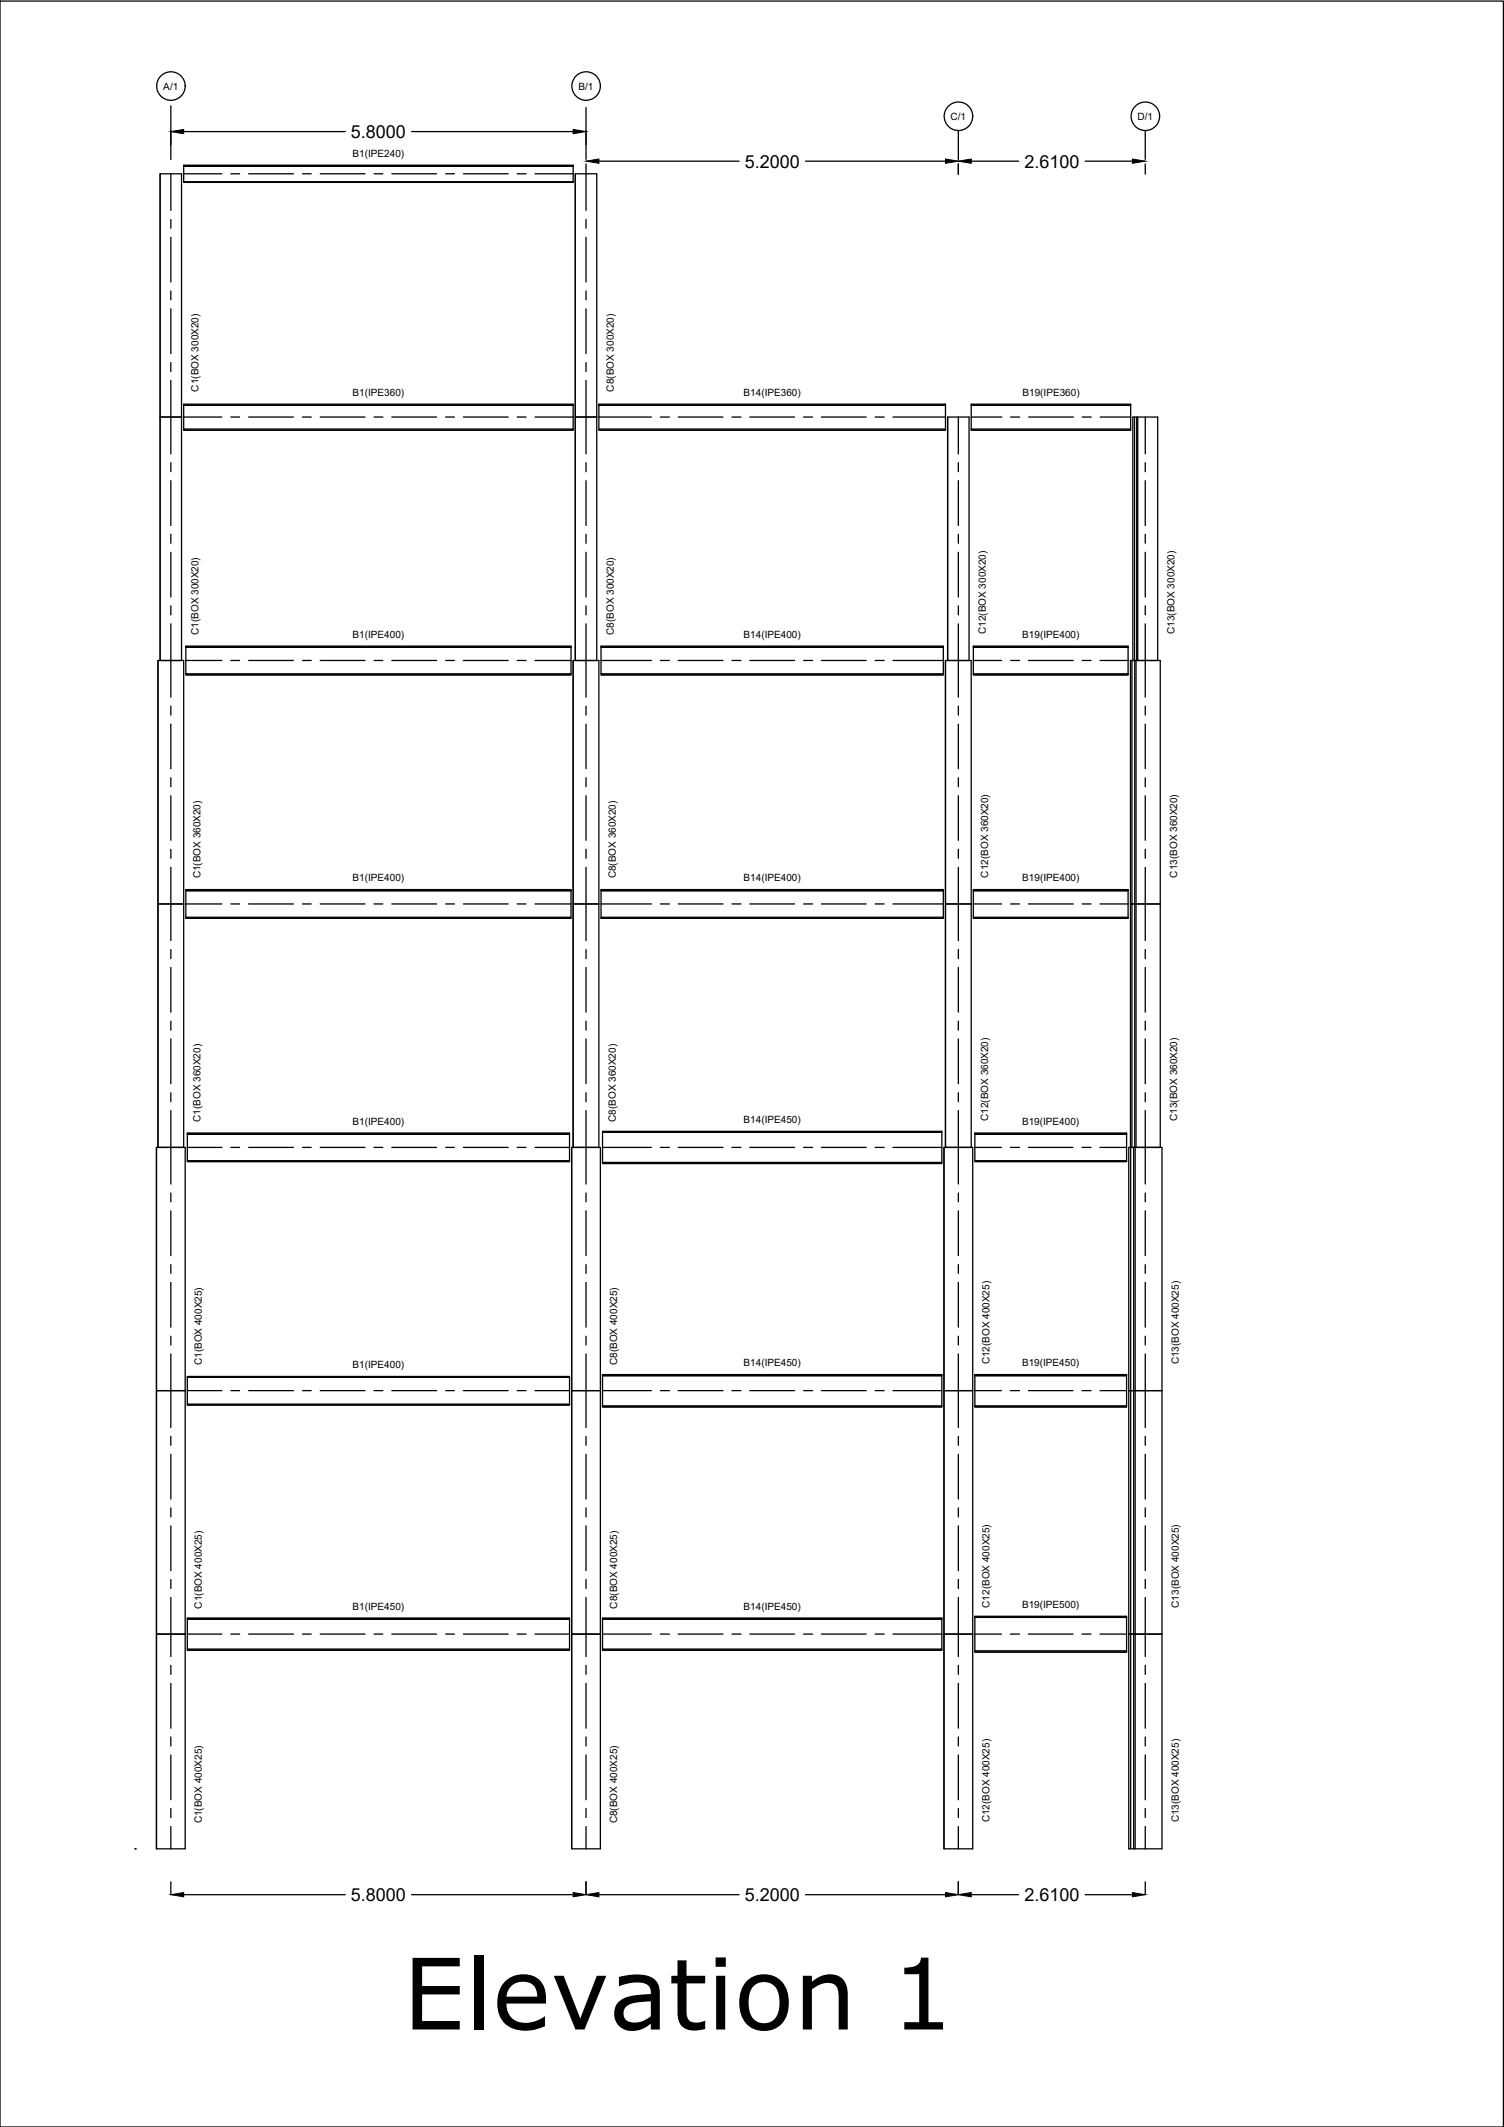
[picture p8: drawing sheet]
<svg xmlns="http://www.w3.org/2000/svg" width="297mm" height="420mm" viewBox="0 0 297 420" stroke-linecap="round" stroke-linejoin="round" font-family="sans-serif">
<!-- layer: 0 -->
<g fill="none" stroke="#000" stroke-width=".25">
<path d="M0 .2h296.9v420h-296.9zM31.6 34.3h4.3v96.2h-4.3v-48.1h4.3h-4.3zM31.6 34.3v96.2M33.7 20.9v10.6M33.7 34.3v7.3M36.3 32.6h76.9v3.4h-76.9zM36.3 36h76.9M36.3 35.9h76.9M36.3 34.3h7.5M36.3 26h31.9M45.6 34.3h1.7M49.1 34.3h8.9"/>
<path d="M59.7 34.3h1.8M63.2 34.3h8.9M73.9 34.3h1.7M77.4 34.3h8.8M81.3 26h31.9M88 34.3h1.7M91.5 34.3h8.9M102.2 34.3h1.7M105.7 34.3h7.5M113.2 32.8h-76.9h76.9M113.6 34.3h4.3v96.2h-4.3v-48.1h4.3h-4.3zM113.6 34.3v96.2"/>
<path d="M115.7 21.3v10.2M115.7 32.4v9.2M118.3 31.8h27.7M159.1 31.8h27.6M189.3 25.8v5.7M189.3 32.4v2M191.8 31.8h9.4M214.3 31.8h9.3M226.2 25.8v5.7M226.2 32.4v2M33.7 43.3v1.8M33.7 46.9v8.8"/>
<path d="M33.7 57.5v1.7M115.7 43.3v1.8M115.7 46.9v8.8M115.7 57.5v1.7M33.7 61v8.9M33.7 71.6v1.8M33.7 75.1v14.6M36.3 79.8h76.9v5.2h-76.9zM115.7 61v8.9M115.7 71.6v1.8M115.7 75.1v14.6M118.3 79.8h68.4v5.2h-68.4z"/>
<path d="M191.8 79.8h31.5v5.2h-31.5zM33.7 91.4v1.8M33.7 95v8.8M36.3 82.4h7.5M36.3 85h76.9M36.3 84.8h76.9M45.6 82.4h1.7M49.1 82.4h8.9M59.7 82.4h1.8M63.2 82.4h8.9M73.9 82.4h1.7M77.4 82.4h8.8"/>
<path d="M88 82.4h1.7M91.5 82.4h8.9M102.2 82.4h1.7M105.7 82.4h7.5M113.2 80.1h-76.9h76.9M115.7 91.4v1.8M115.7 95v8.8M118.3 82.4h10.4M118.3 85h68.4M118.3 84.8h68.4M130.4 82.4h1.8M133.9 82.4h8.9"/>
<path d="M144.6 82.4h1.7M148.1 82.4h8.8M158.7 82.4h1.8M162.2 82.4h8.9M172.8 82.4h1.8M176.4 82.4h10.3M186.7 80.1h-68.4h68.4M187.2 82.4h4.2v48.1h-4.2zM187.2 82.4v48.1M189.3 82.4v7.3M189.3 91.4v1.8M189.3 95v8.8"/>
<path d="M191.8 82.4h6.1M191.8 85h31.5M191.8 84.8h31.5M199.6 82.4h1.8M203.2 82.4h8.8M213.7 82.4h1.8M217.3 82.4h6M223.3 80.1h-31.5h31.5M224.1 82.4v48.1M224.5 82.4v48.1M224.7 82.4v48.1M226.2 82.4v7.3"/>
<path d="M226.2 91.4v1.8M226.2 95v8.8M33.7 105.5v1.8M33.7 109.1v8.8M33.7 119.7v1.8M115.7 105.5v1.8M115.7 109.1v8.8M115.7 119.7v1.8M189.3 105.5v1.8M189.3 109.1v8.8M189.3 119.7v1.8M226.2 105.5v1.8"/>
<path d="M226.2 109.1v8.8M226.2 119.7v1.8M31.2 130.5h5.1v96.2h-5.1v-48.1h5.1h-5.1zM31.2 130.5v96.2M33.7 123.2v14.5M33.7 139.5v1.8M36.7 127.6h76.1v5.7h-76.1zM36.7 130.5h7.1M36.7 133.3h76.1M36.7 133.1h76.1M45.6 130.5h1.7M49.1 130.5h8.9"/>
<path d="M59.7 130.5h1.8M63.2 130.5h8.9M73.9 130.5h1.7M77.4 130.5h8.8M88 130.5h1.7M91.5 130.5h8.9M102.2 130.5h1.7M105.7 130.5h7.1M112.8 127.8h-76.1h76.1M113.2 130.5h5.1v96.2h-5.1v-48.1h5.1h-5.1zM113.2 130.5v96.2M115.7 123.2v14.5"/>
<path d="M115.7 139.5v1.8M118.7 127.6h67.6v5.7h-67.6zM118.7 130.5h10M118.7 133.3h67.6M118.7 133.1h67.6M130.4 130.5h1.8M133.9 130.5h8.9M144.6 130.5h1.7M148.1 130.5h8.8M158.7 130.5h1.8M162.2 130.5h8.9M172.8 130.5h1.8"/>
<path d="M176.4 130.5h9.9M186.3 127.8h-67.6h67.6M186.7 130.5h5.1v96.2h-5.1v-48.1h5.1h-5.1zM186.7 130.5v96.2M189.3 123.2v14.5M189.3 139.5v1.8M192.2 127.6h30.6v5.7h-30.6zM192.2 130.5h5.6M192.2 133.3h30.6M192.2 133.1h30.6M199.6 130.5h1.7M203.1 130.5h8.9"/>
<path d="M213.7 130.5h1.8M217.3 130.5h5.5M222.8 127.8h-30.6h30.6M223.6 130.5v96.2M223.7 130.5v-48.1h4.9v48.1M224.1 130.5v96.2M224.4 130.5v96.2M226.2 123.2v14.5M226.2 139.5v1.8M33.7 143v8.8M33.7 153.6v1.8M33.7 157.2v8.8"/>
<path d="M115.7 143v8.8M115.7 153.6v1.8M115.7 157.2v8.8M189.3 143v8.8M189.3 153.6v1.8M189.3 157.2v8.8M226.2 143v8.8M226.2 153.6v1.8M226.2 157.2v8.8M33.7 167.8v1.7M33.7 171.3v14.5M36.7 175.7h76.1v5.7h-76.1z"/>
<path d="M36.7 178.6h7.1M45.6 178.6h1.7M49.1 178.6h8.9M59.7 178.6h1.8M63.2 178.6h8.9M73.9 178.6h1.7M77.4 178.6h8.8M88 178.6h1.7M91.5 178.6h8.9M102.2 178.6h1.7M105.7 178.6h7.1M112.8 175.9h-76.1h76.1"/>
<path d="M115.7 167.8v1.7M115.7 171.3v14.5M118.7 175.7h67.6v5.7h-67.6zM118.7 178.6h10M130.4 178.6h1.8M133.9 178.6h8.9M144.6 178.6h1.7M148.1 178.6h8.8M158.7 178.6h1.8M162.2 178.6h8.9M172.8 178.6h1.8M176.4 178.6h9.9"/>
<path d="M186.3 175.9h-67.6h67.6M189.3 167.8v1.7M189.3 171.3v14.5M192.2 175.7h30.6v5.7h-30.6zM192.2 178.6h5.6M199.6 178.6h1.7M203.1 178.6h8.9M213.7 178.6h1.8M217.3 178.6h5.5M222.8 175.9h-30.6h30.6M223.3 178.6h5.9M226.2 167.8v1.7"/>
<path d="M226.2 171.3v14.5M33.7 187.6v1.8M33.7 191.1v8.8M36.7 181.4h76.1M36.7 181.2h76.1M115.7 187.6v1.8M115.7 191.1v8.8M118.7 181.4h67.6M118.7 181.2h67.6M189.3 187.6v1.8M189.3 191.1v8.8M192.2 181.4h30.6"/>
<path d="M192.2 181.2h30.6M226.2 187.6v1.8M226.2 191.1v8.8M33.7 201.7v1.8M33.7 205.2v8.9M33.7 215.9v1.7M33.7 219.4v14.5M115.7 201.7v1.8M115.7 205.2v8.9M115.7 215.9v1.7M115.7 219.4v14.5M189.3 201.7v1.8"/>
<path d="M189.3 205.2v8.9M189.3 215.9v1.7M189.3 219.4v14.5M226.2 201.7v1.8M226.2 205.2v8.9M226.2 215.9v1.7M226.2 219.4v14.5M30.9 226.7h5.7v138.5h-5.7v-42.4h5.7h-5.7v-48.1h5.7h-5.7zM30.9 226.7v138.5M33.7 235.7v1.7M33.7 239.2v8.8M37 223.8h75.5v5.6h-75.5z"/>
<path d="M37 226.7h6.8M37 229.4h75.5M37 229.3h75.5M45.6 226.7h1.7M49.1 226.7h8.9M59.7 226.7h1.8M63.2 226.7h8.9M73.9 226.7h1.7M77.4 226.7h8.8M88 226.7h1.7M91.5 226.7h8.9M102.2 226.7h1.7"/>
<path d="M105.7 226.7h6.8M112.5 224h-75.5h75.5M112.9 226.7h5.7v138.5h-5.7v-42.4h5.7h-5.7v-48.1h5.7h-5.7zM112.9 226.7v138.5M115.7 235.7v1.7M115.7 239.2v8.8M119 223.5h67v6.3h-67zM119 226.7h9.7M119 229.8h67M119 229.6h67M130.4 226.7h1.8M133.9 226.7h8.9"/>
<path d="M144.6 226.7h1.7M148.1 226.7h8.8M158.7 226.7h1.8M162.2 226.7h8.9M172.8 226.7h1.8M176.4 226.7h9.6M186 223.6h-67h67M186.4 226.7h5.7v138.5h-5.7v-42.4h5.7h-5.7v-48.1h5.7h-5.7zM186.4 226.7v138.5M189.3 235.7v1.7M189.3 239.2v8.8M192.5 223.8h30v5.6h-30z"/>
<path d="M192.5 226.7h5.3M192.5 229.4h30M192.5 229.3h30M199.6 226.7h1.7M203.1 226.7h8.8M213.7 226.7h1.8M217.3 226.7h5.2M222.5 224h-30h30M222.9 226.7h6.6v138.5h-6.6zM223.3 226.7v-96.2h5.9v96.2M223.3 226.7v138.5M223.9 226.7v138.5"/>
<path d="M224.2 226.7v138.5M226.2 235.7v1.7M226.2 239.2v8.8M33.7 249.8v1.7M33.7 253.3v8.9M115.7 249.8v1.7M115.7 253.3v8.9M189.3 249.8v1.7M189.3 253.3v8.9M226.2 249.8v1.7M226.2 253.3v8.9M33.7 263.9v1.8"/>
<path d="M33.7 267.5v14.5M37 271.9h75.5v5.6h-75.5zM37 274.7h6.8M37 277.5h75.5M37 277.4h75.5M45.6 274.7h1.7M49.1 274.7h8.9M59.7 274.7h1.8M63.2 274.7h8.9M73.9 274.7h1.7M77.4 274.7h8.8M88 274.7h1.7"/>
<path d="M91.5 274.7h8.9M102.2 274.7h1.7M105.7 274.7h6.8M112.5 272.1h-75.5h75.5M115.7 263.9v1.8M115.7 267.5v14.5M119 271.5h67v6.4h-67zM119 274.7h9.7M119 277.9h67M119 277.7h67M130.4 274.7h1.8M133.9 274.7h8.9"/>
<path d="M144.6 274.7h1.7M148.1 274.7h8.8M158.7 274.7h1.8M162.2 274.7h8.9M172.8 274.7h1.8M176.4 274.7h9.6M186 271.7h-67h67M189.3 263.9v1.8M189.3 267.5v14.5M192.5 271.5h30v6.4h-30zM192.5 274.7h5.3M192.5 277.9h30"/>
<path d="M192.5 277.7h30M199.6 274.7h1.7M203.1 274.7h8.8M213.7 274.7h1.8M217.3 274.7h5.2M222.5 271.7h-30h30M222.9 274.7h6.6M226.2 263.9v1.8M226.2 267.5v14.5M33.7 283.7v1.8M33.7 287.3v8.8M33.7 297.9v1.7"/>
<path d="M115.7 283.7v1.8M115.7 287.3v8.8M115.7 297.9v1.7M189.3 283.7v1.8M189.3 287.3v8.8M189.3 297.9v1.7M226.2 283.7v1.8M226.2 287.3v8.8M226.2 297.9v1.7M33.7 301.4v8.9M33.7 312v1.8M33.7 315.6v11.6"/>
<path d="M37 319.6h75.5v6.4h-75.5zM112.5 319.8h-75.5h75.5M115.7 301.4v8.9M115.7 312v1.8M115.7 315.6v11.6M119 319.6h67v6.4h-67zM186 319.8h-67h67M189.3 301.4v8.9M189.3 312v1.8M189.3 315.6v11.6M192.5 319.3h30v7h-30zM222.5 319.5h-30h30"/>
<path d="M226.2 301.4v8.9M226.2 312v1.8M226.2 315.6v11.6M33.7 329v1.8M33.7 332.5v8.9M37 322.8h6.8M37 326h75.5M37 325.8h75.5M45.6 322.8h1.7M49.1 322.8h8.9M59.7 322.8h1.8M63.2 322.8h8.9"/>
<path d="M73.9 322.8h1.7M77.4 322.8h8.8M88 322.8h1.7M91.5 322.8h8.9M102.2 322.8h1.7M105.7 322.8h6.8M115.7 329v1.8M115.7 332.5v8.9M119 322.8h9.7M119 326h67M119 325.8h67M130.4 322.8h1.8"/>
<path d="M133.9 322.8h8.9M144.6 322.8h1.7M148.1 322.8h8.8M158.7 322.8h1.8M162.2 322.8h8.9M172.8 322.8h1.8M176.4 322.8h9.6M189.3 329v1.8M189.3 332.5v8.9M192.5 322.8h5.3M192.5 326.3h30M192.5 326.1h30"/>
<path d="M199.6 322.8h1.7M203.1 322.8h8.8M213.7 322.8h1.8M217.3 322.8h5.2M222.9 322.8h6.6M226.2 329v1.8M226.2 332.5v8.9M33.7 343.1v1.8M33.7 346.7v8.8M33.7 357.3v1.7M115.7 343.1v1.8M115.7 346.7v8.8"/>
<path d="M115.7 357.3v1.7M189.3 343.1v1.8M189.3 346.7v8.8M189.3 357.3v1.7M226.2 343.1v1.8M226.2 346.7v8.8M226.2 357.3v1.7M26.7 365.2h.1M33.7 360.8v4.4M33.7 371.7v2.5M36.3 374.3h31.9M81.3 374.3h31.9"/>
<path d="M115.7 360.8v4.4M115.7 371.7v2.5M118.3 374.3h27.7M159.1 374.3h27.6M189.3 360.8v4.4M189.3 371.7v2.5M191.8 374.3h9.4M214.3 374.3h9.3M226.2 360.8v4.4M226.2 371.7v2.5"/>
<circle cx="33.8" cy="17" r="2.82"/>
<circle cx="115.8" cy="17" r="2.82"/>
<circle cx="189.3" cy="23" r="2.82"/>
<circle cx="226.2" cy="23" r="2.82"/>
</g>
<path d="M33.7 26l2.6-.4v.8zM113.2 25.6l2.5 .4-2.5 .4zM115.7 31.8l2.6-.4v.9zM186.7 31.4l2.6 .4-2.6 .5zM189.3 31.8l2.5-.4v.9zM223.6 31.4l2.6 .4-2.6 .5zM33.7 374.3l2.6-.5v.9zM113.2 373.8l2.5 .5-2.5 .4zM115.7 374.3l2.6-.5v.9zM186.7 373.8l2.6 .5-2.6 .4zM189.3 374.3l2.5-.5v.9zM223.6 373.8l2.6 .5-2.6 .4z" fill="#000" stroke="#000" stroke-width=".2"/>
<text font-size="19.4" x="79.6" y="400.9">Elevation 1</text>
<g font-size="3.6">
<text x="69.3" y="27.3">5.8000</text>
<text x="147.1" y="33.1">5.2000</text>
<text x="202.4" y="33.1">2.6100</text>
<text x="69.3" y="375.5">5.8000</text>
<text x="147.1" y="375.5">5.2000</text>
<text x="202.4" y="375.5">2.6100</text>
</g>
<g font-size="2">
<text x="32.3" y="17.7">A/1</text>
<text x="114.3" y="17.7">B/1</text>
<text x="187.7" y="23.7">C/1</text>
<text x="224.7" y="23.7">D/1</text>
<text x="69.6" y="31">B1(IPE240)</text>
<text x="39.2" y="77.3" transform="rotate(-90 39.2 77.3)">C1(BOX 300X20)</text>
<text x="121.2" y="77.3" transform="rotate(-90 121.2 77.3)">C8(BOX 300X20)</text>
<text x="69.6" y="78.2">B1(IPE360)</text>
<text x="146.9" y="78.2">B14(IPE360)</text>
<text x="201.9" y="78.2">B19(IPE360)</text>
<text x="39.2" y="125.4" transform="rotate(-90 39.2 125.4)">C1(BOX 300X20)</text>
<text x="121.2" y="125.4" transform="rotate(-90 121.2 125.4)">C8(BOX 300X20)</text>
<text x="194.7" y="125.3" transform="rotate(-90 194.7 125.3)">C12(BOX 300X20)</text>
<text x="232" y="125.3" transform="rotate(-90 232 125.3)">C13(BOX 300X20)</text>
<text x="69.6" y="126">B1(IPE400)</text>
<text x="146.9" y="126">B14(IPE400)</text>
<text x="201.9" y="126">B19(IPE400)</text>
<text x="39.6" y="173.5" transform="rotate(-90 39.6 173.5)">C1(BOX 360X20)</text>
<text x="121.6" y="173.5" transform="rotate(-90 121.6 173.5)">C8(BOX 360X20)</text>
<text x="195.2" y="173.4" transform="rotate(-90 195.2 173.4)">C12(BOX 360X20)</text>
<text x="232.5" y="173.4" transform="rotate(-90 232.5 173.4)">C13(BOX 360X20)</text>
<text x="69.6" y="174.1">B1(IPE400)</text>
<text x="146.9" y="174.1">B14(IPE400)</text>
<text x="201.9" y="174.1">B19(IPE400)</text>
<text x="39.6" y="221.6" transform="rotate(-90 39.6 221.6)">C1(BOX 360X20)</text>
<text x="121.6" y="221.6" transform="rotate(-90 121.6 221.6)">C8(BOX 360X20)</text>
<text x="146.9" y="221.8">B14(IPE450)</text>
<text x="195.2" y="221.4" transform="rotate(-90 195.2 221.4)">C12(BOX 360X20)</text>
<text x="232.5" y="221.4" transform="rotate(-90 232.5 221.4)">C13(BOX 360X20)</text>
<text x="69.6" y="222.2">B1(IPE400)</text>
<text x="201.8" y="222.2">B19(IPE400)</text>
<text x="39.9" y="269.7" transform="rotate(-90 39.9 269.7)">C1(BOX 400X25)</text>
<text x="121.9" y="269.7" transform="rotate(-90 121.9 269.7)">C8(BOX 400X25)</text>
<text x="146.9" y="269.9">B14(IPE450)</text>
<text x="195.5" y="269.5" transform="rotate(-90 195.5 269.5)">C12(BOX 400X25)</text>
<text x="201.8" y="269.9">B19(IPE450)</text>
<text x="232.8" y="269.5" transform="rotate(-90 232.8 269.5)">C13(BOX 400X25)</text>
<text x="69.6" y="270.3">B1(IPE400)</text>
<text x="39.9" y="317.8" transform="rotate(-90 39.9 317.8)">C1(BOX 400X25)</text>
<text x="121.9" y="317.8" transform="rotate(-90 121.9 317.8)">C8(BOX 400X25)</text>
<text x="195.5" y="317.6" transform="rotate(-90 195.5 317.6)">C12(BOX 400X25)</text>
<text x="201.8" y="317.7">B19(IPE500)</text>
<text x="232.8" y="317.6" transform="rotate(-90 232.8 317.6)">C13(BOX 400X25)</text>
<text x="69.6" y="318">B1(IPE450)</text>
<text x="146.9" y="318">B14(IPE450)</text>
<text x="39.9" y="360.2" transform="rotate(-90 39.9 360.2)">C1(BOX 400X25)</text>
<text x="121.9" y="360.2" transform="rotate(-90 121.9 360.2)">C8(BOX 400X25)</text>
<text x="195.5" y="360" transform="rotate(-90 195.5 360)">C12(BOX 400X25)</text>
<text x="232.8" y="360" transform="rotate(-90 232.8 360)">C13(BOX 400X25)</text>
</g>
</svg>
